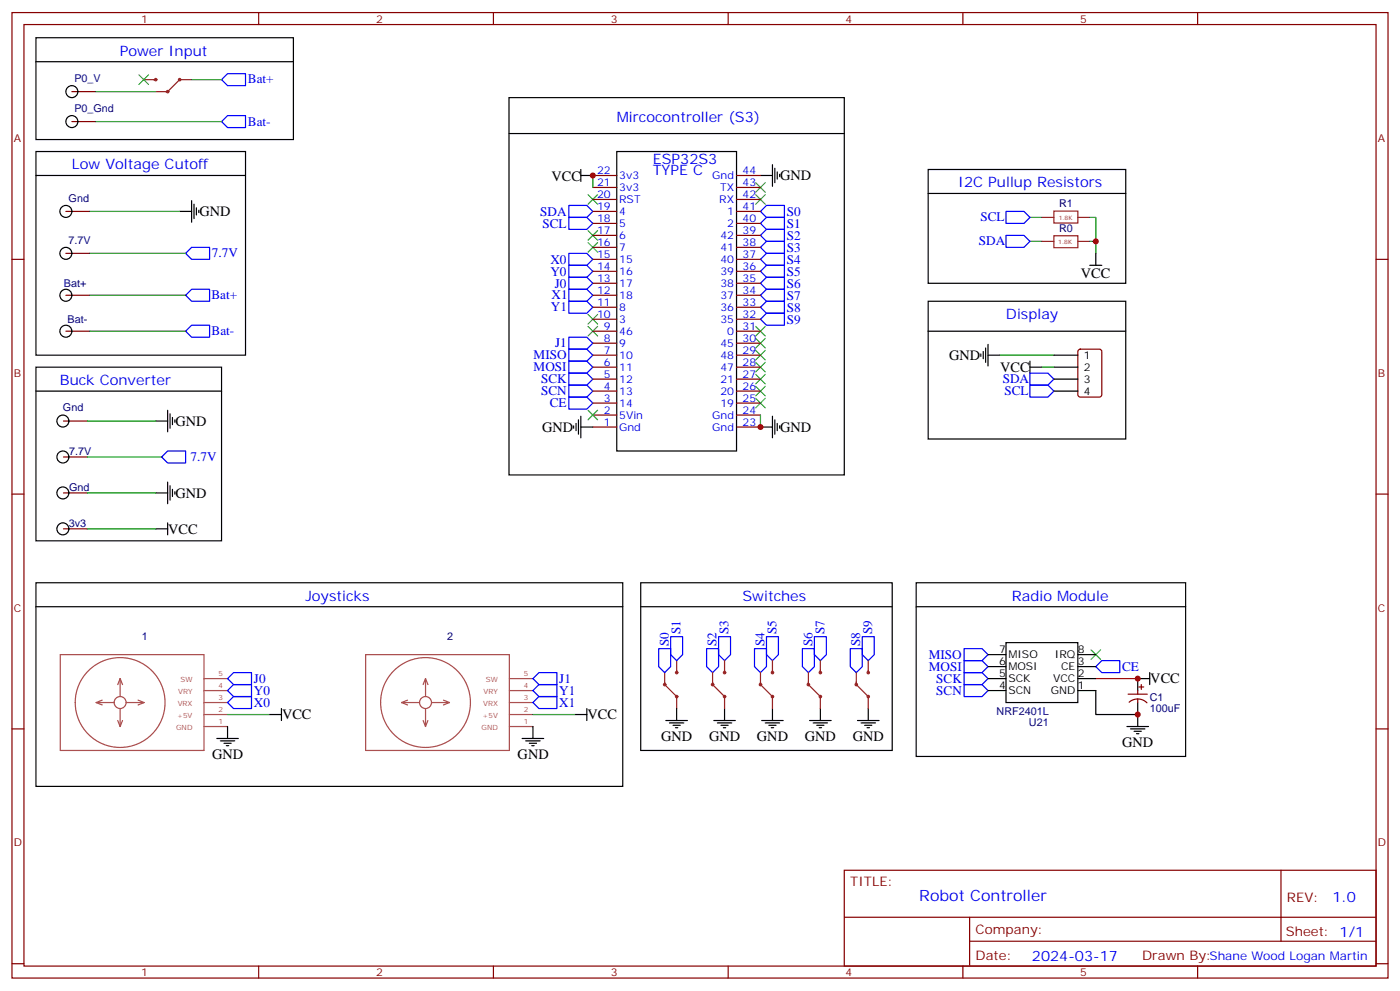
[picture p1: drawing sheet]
<svg xmlns="http://www.w3.org/2000/svg" width="412mm" height="292mm" viewBox="0 0 412 292" stroke-linecap="round" stroke-linejoin="round" font-family="sans-serif">
<g fill="none" stroke="#870000" stroke-width=".35">
<path d="M3.5 3.7h405.4v284.3h-405.4zM7.1 7.2h398.2v277.3h-398.2zM76.2 3.7v3.5M145.3 3.7v3.5M214.5 3.7v3.5M283.6 3.7v3.5M352.8 3.7v3.5M21.2 27h7M21.2 35.8h7M174.6 51.7h7.1M174.6 55.2h7.1M174.6 58.7h7.1"/>
<path d="M217 51.7h7M217 55.2h7M217 58.7h7M3.5 76.4h3.6M19.4 74.6h7.1M19.4 62.3h7.1M174.6 76.4h7.1M174.6 62.3h7.1M174.6 65.8h7.1M174.6 69.3h7.1M174.6 72.8h7.1M174.6 79.9h7.1"/>
<path d="M217 76.4h7M217 62.3h7M217 65.8h7M217 69.3h7M217 72.8h7M217 79.9h7M405.3 76.4h3.6M19.4 87h7.1M19.4 97.5h7.1M174.6 87h7.1M174.6 97.5h7.1M174.6 83.4h7.1"/>
<path d="M174.6 90.5h7.1M174.6 94h7.1M217 87h7M217 97.5h7M217 83.4h7M217 90.5h7M217 94h7M174.6 101.1h7.1M174.6 104.6h7.1M174.6 108.1h7.1M174.6 111.7h7.1M174.6 115.2h7.1"/>
<path d="M174.6 118.7h7.1M217 101.1h7M217 104.6h7M217 108.1h7M217 111.7h7M217 115.2h7M217 118.7h7M317.7 103l.5-.2h5.6l.7 .5 .1 12.9-.5 .7h-5.9l-.6-.4-.1-13zM18.7 134.6h7.1M18.7 124h7.1M174.6 122.2h7.1M174.6 125.8h7.1"/>
<path d="M217 122.2h7M217 125.8h7M3.5 145.5h3.6M18.7 145.2h7.1M18.7 155.8h7.1M405.3 145.5h3.6M3.5 214.7h3.6M332.3 204.4h5.7M332.6 206.8a3.8 3.8 0 0 1 5.2 .2M335.1 203.4v1M335.1 205.8v1.1M335.5 202.3h1.4"/>
<path d="M336.2 201.6v1.4M405.3 214.7h3.6M248.7 256.3h156.6v28.2h-156.6zM377.3 256.3v20.9M248.7 270.1h156.5M285.6 277.2h119.6M285.6 270.1v14.2M3.5 283.8h3.6M76.2 284.5v3.5M145.3 284.5v3.5M214.5 284.5v3.5M283.6 284.5v3.5"/>
<path d="M352.8 284.5v3.5M405.3 283.8h3.6"/>
</g>
<g fill="none" stroke="#3c3" stroke-width=".35">
<path d="M40.9 22l2.8 2.9M43.7 22l-2.8 2.9M173.2 57.3l2.8 2.8M176 57.3l-2.8 2.8M222.6 53.8l2.8 2.8M222.6 57.3l2.8 2.8M225.4 53.8l-2.8 2.8M225.4 57.3l-2.8 2.8M173.2 67.9l2.8 2.8M173.2 71.4l2.8 2.9M176 67.9l-2.8 2.8M176 71.4l-2.8 2.9"/>
<path d="M173.2 96.1l2.8 2.9M173.2 92.6l2.8 2.8M176 96.1l-2.8 2.9M176 92.6l-2.8 2.8M222.6 96.1l2.8 2.9M222.6 99.7l2.8 2.8M225.4 96.1l-2.8 2.9M225.4 99.7l-2.8 2.8M222.6 117.3l2.8 2.8M222.6 110.2l2.8 2.9M222.6 113.8l2.8 2.8M222.6 103.2l2.8 2.8"/>
<path d="M222.6 106.7l2.8 2.8M225.4 117.3l-2.8 2.8M225.4 110.2l-2.8 2.9M225.4 113.8l-2.8 2.8M225.4 103.2l-2.8 2.8M225.4 106.7l-2.8 2.8M173.2 120.8l2.8 2.8M176 120.8l-2.8 2.8M321.4 191.4l2.8 2.8M324.2 191.4l-2.8 2.8"/>
</g>
<g fill="none" stroke="#00f" stroke-width=".35">
<path d="M67 21.7h5.3v3.5h-5.3l-1.7-1.7zM67 34h5.3v3.6h-5.3l-1.7-1.8zM54.7 74.6l1.7-1.8h5.3v3.6h-5.3zM167.6 78.1h5.3l1.7 1.8-1.7 1.8h-5.3zM167.6 74.6h5.3l1.7 1.8-1.7 1.7h-5.3zM167.6 64h5.3l1.7 1.8-1.7 1.8h-5.3zM167.6 60.5h5.3l1.7 1.8-1.7 1.7h-5.3zM224 62.3l1.8-1.8h5.3v3.5h-5.3zM224 65.8l1.8-1.8h5.3v3.6h-5.3zM224 72.8l1.8-1.7h5.3v3.5h-5.3zM224 79.9l1.8-1.8h5.3v3.6h-5.3zM225.8 67.6h5.3v3.5h-5.3l-1.8-1.8z"/>
<path d="M225.8 74.6h5.3v3.5h-5.3l-1.8-1.7zM296.3 69.3h5.3l1.8 1.8-1.8 1.7h-5.3zM296.3 62.3h5.3l1.8 1.7-1.8 1.8h-5.3zM54.7 87l1.7-1.8h5.3v3.5h-5.3zM56.4 95.8h5.3v3.5h-5.3l-1.7-1.8zM167.6 81.7h5.3l1.7 1.7-1.7 1.8h-5.3zM167.6 85.2h5.3l1.7 1.8-1.7 1.7h-5.3zM167.6 88.7h5.3l1.7 1.8-1.7 1.8h-5.3zM167.6 99.3h5.3l1.7 1.8-1.7 1.7h-5.3zM224 87l1.8-1.8h5.3v3.5h-5.3zM224 94l1.8-1.7h5.3v3.5h-5.3zM225.8 81.7h5.3v3.5h-5.3l-1.8-1.8z"/>
<path d="M225.8 88.7h5.3v3.6h-5.3l-1.8-1.8zM167.6 116.9h5.3l1.7 1.8-1.7 1.8h-5.3zM167.6 113.4h5.3l1.7 1.8-1.7 1.7h-5.3zM167.6 109.9h5.3l1.7 1.8-1.7 1.7h-5.3zM167.6 106.4h5.3l1.7 1.7-1.7 1.8h-5.3zM167.6 102.8h5.3l1.7 1.8-1.7 1.8h-5.3zM303.4 109.9h5.3l1.7 1.8-1.7 1.7h-5.3zM303.4 113.4h5.3l1.7 1.8-1.7 1.7h-5.3zM47.6 134.6l1.8-1.8h5.3v3.5h-5.3zM67 199.8l1.8-1.7h5.3v3.5h-5.3zM157 199.8l1.7-1.7h5.3v3.5h-5.3zM194 191h3.6v5.3l-1.8 1.8-1.8-1.8z"/>
<path d="M197.6 187.5h3.5v5.3l-1.8 1.8-1.7-1.8zM208.1 191h3.6v5.3l-1.8 1.8-1.8-1.8zM211.7 187.5h3.5v5.3l-1.8 1.8-1.7-1.8zM222.2 191h3.6v5.3l-1.8 1.8-1.8-1.8zM225.8 187.5h3.5v5.3l-1.8 1.8-1.7-1.8zM236.4 191h3.5v5.3l-1.8 1.8-1.7-1.8zM239.9 187.5h3.5v5.3l-1.7 1.8-1.8-1.8zM250.5 191h3.5v5.3l-1.8 1.8-1.7-1.8zM254 187.5h3.5v5.3l-1.7 1.8-1.8-1.8zM284 198.1h5.3l1.7 1.7-1.7 1.8h-5.3zM284 194.6h5.3l1.7 1.7-1.7 1.8h-5.3zM284 191h5.3l1.7 1.8-1.7 1.8h-5.3z"/>
<path d="M322.8 196.3l1.8-1.7h5.2v3.5h-5.2zM67 203.4l1.8-1.8h5.3v3.5h-5.3zM68.8 205.1h5.3v3.6h-5.3l-1.8-1.8zM157 206.9l1.7-1.8h5.3v3.6h-5.3zM158.7 201.6h5.3v3.5h-5.3l-1.7-1.7zM284 201.6h5.3l1.7 1.8-1.7 1.7h-5.3z"/>
</g>
<g fill="none" stroke="#000" stroke-width=".35">
<path d="M10.6 11.1h75.8v30h-75.8zM10.6 18.2h75.8M149.9 28.8h98.8v111.1h-98.8zM149.9 39.3h98.8M10.6 44.6h61.7v60h-61.7zM10.6 51.7h61.7M56.4 59.1v6.3M171.1 51.7h3.5M171.1 49.9v3.5M181.7 44.6h35.3v88.2h-35.3zM224 51.7h3.5M227.5 48.5v6.4"/>
<path d="M228.2 49.6v4.2M229 50.6v2.1M229.7 51.3v.7M273.4 49.9h58.2v33.5h-58.2zM273.4 57h58.2M52.9 62.3h3.5M57.1 60.1v4.3M57.9 61.2v2.1M58.6 61.9v.7M321 78.1h3.6M322.8 74.6v3.5M273.4 88.7h58.2v40.6h-58.2z"/>
<path d="M273.4 97.5h58.2M10.6 108.1h54.7v51.2h-54.7zM10.6 115.2h54.7M288.9 104.2v.8M289.6 103.5v2.2M290.3 102.5v4.2M291 104.6h3.6M291 101.4v6.4M303.4 108.1h3.5M303.4 106.4v3.5M310.4 115.2h7.1M310.4 104.6h7.1"/>
<path d="M310.4 108.1h7.1M310.4 111.7h7.1M45.9 124h3.5M49.4 120.8v6.4M50.1 121.9v4.2M50.8 122.9v2.2M51.5 123.6v.8M169 125.4v.7M169.7 124.7v2.1M170.4 123.6v4.3M171.1 122.6v6.3M171.1 125.8h3.5"/>
<path d="M224 125.8h3.5M227.5 122.6v6.3M228.2 123.6v4.3M229 124.7v2.1M229.7 125.4v.7M45.9 155.8h3.5M45.9 145.2h3.5M49.4 142v6.3M49.4 154v3.5M50.1 143.1v4.2M50.8 144.1v2.1M51.5 144.8v.7"/>
<path d="M10.6 171.6h172.8v60h-172.8zM10.6 178.7h172.8M188.7 171.6h74.1v49.4h-74.1zM188.7 178.7h74.1M269.9 171.6h79.3v51.2h-79.3zM269.9 178.7h79.3M291 199.8h5.3M291 192.8h5.3M291 196.3h5.3M296.3 189.3h21.2v17.6h-21.2zM317.5 199.8h5.3M317.5 192.8h5.3"/>
<path d="M317.5 196.3h5.3M338.7 199.8h-3.6v3.6M338.7 198.1v3.5M63.9 217.5h6.3M64.9 218.2h4.2M66 218.9h2.1M66.7 219.6h.7M67 214v3.5M79.4 210.4h3.5M82.9 208.7v3.5M153.8 217.5h6.4M154.9 218.2h4.2"/>
<path d="M155.9 218.9h2.1M156.6 219.6h.7M157 214v3.5M169.3 210.4h3.6M172.9 208.7v3.5M196.1 212.2h6.4M197.2 212.9h4.2M198.3 213.6h2.1M199 214.3h.7M199.3 208.7v3.5M210.3 212.2h6.3M211.3 212.9h4.2"/>
<path d="M212.4 213.6h2.1M213.1 214.3h.7M213.4 208.7v3.5M224.4 212.2h6.3M225.4 212.9h4.3M226.5 213.6h2.1M227.2 214.3h.7M227.5 208.7v3.5M238.5 212.2h6.3M239.5 212.9h4.3M240.6 213.6h2.1M241.3 214.3h.7"/>
<path d="M241.7 208.7v3.5M252.6 212.2h6.3M253.6 212.9h4.3M254.7 213.6h2.1M255.4 214.3h.7M255.8 208.7v3.5M291 203.4h5.3M317.5 203.4h5.3v7h12.3M332 214h6.3M333 214.7h4.3M334.1 215.4h2.1M334.8 216.1h.7"/>
<path d="M335.1 206.9v7.1"/>
<circle cx="21.2" cy="35.8" r="1.76"/>
<circle cx="21.2" cy="27" r="1.76"/>
<circle cx="19.4" cy="74.6" r="1.76"/>
<circle cx="19.4" cy="62.3" r="1.76"/>
<circle cx="19.4" cy="97.5" r="1.76"/>
<circle cx="19.4" cy="87" r="1.76"/>
<circle cx="18.5" cy="124" r="1.76"/>
<circle cx="18.5" cy="134.6" r="1.76"/>
<circle cx="18.5" cy="145.2" r="1.76"/>
<circle cx="18.5" cy="155.8" r="1.76"/>
</g>
<path d="M322.8 199.8h12.3" fill="none" stroke="#f00" stroke-width=".35"/>
<g fill="none" stroke="#8c2424" stroke-width=".35">
<path d="M42.3 23.5h3.6M56.4 23.5h-3.5l-3.5 3.5h-3.5M306.9 71.1h3.5M306.9 64h3.5M310.4 69.4h7.1v3.6h-7.1zM310.4 62.2h7.1v3.5h-7.1zM317.5 71.1h3.5M317.5 64h3.5M195.8 198.1v3.5l3.5 3.5v3.6M199.3 194.6v3.5M209.9 198.1v3.5l3.5 3.5v3.6M213.4 194.6v3.5"/>
<path d="M224 198.1v3.5l3.5 3.5v3.6M227.5 194.6v3.5M238.1 198.1v3.5l3.6 3.5v3.6M241.7 194.6v3.5M252.2 198.1v3.5l3.6 3.5v3.6M255.8 194.6v3.5"/>
<circle cx="45.9" cy="23.5" r=".35"/>
<circle cx="49.4" cy="27" r=".35"/>
<circle cx="52.9" cy="23.5" r=".35"/>
<circle cx="199.3" cy="198.1" r=".35"/>
<circle cx="213.4" cy="198.1" r=".35"/>
<circle cx="227.5" cy="198.1" r=".35"/>
<circle cx="241.7" cy="198.1" r=".35"/>
<circle cx="255.8" cy="198.1" r=".35"/>
<circle cx="195.8" cy="201.6" r=".35"/>
<circle cx="199.3" cy="205.1" r=".35"/>
<circle cx="209.9" cy="201.6" r=".35"/>
<circle cx="213.4" cy="205.1" r=".35"/>
<circle cx="224" cy="201.6" r=".35"/>
<circle cx="227.5" cy="205.1" r=".35"/>
<circle cx="238.1" cy="201.6" r=".35"/>
<circle cx="241.7" cy="205.1" r=".35"/>
<circle cx="252.2" cy="201.6" r=".35"/>
<circle cx="255.8" cy="205.1" r=".35"/>
</g>
<g fill="none" stroke="#008700" stroke-width=".35">
<path d="M28.2 27h17.7M28.2 35.8h37.1M56.4 23.5h8.9M174.6 51.7v3.5M26.5 62.3h26.4M26.5 74.6h28.2M303.4 71.1h3.5M303.4 64h3.5M321 64h1.8v10.6M321 71.1h1.8M26.5 97.5h28.2M26.5 87h28.2"/>
<path d="M294.6 104.6h15.8M306.9 108.1h3.5M25.8 134.6h21.8M25.8 124h20.1M224 122.2v3.6M25.8 145.2h20.1M25.8 155.8h20.1M67 210.4h12.4M157 210.4h12.3"/>
</g>
<g fill="none" stroke="#a64a4a" stroke-width=".35">
<path d="M17.7 192.8h42.4v28.2h-42.4zM35.4 199.8v5.3M35.4 199.8l-.7 1.8M35.4 199.8l.7 1.8M60.1 199.8h6.9M107.7 192.8h42.3v28.2h-42.3zM125.3 199.8v5.3M125.3 199.8l-.7 1.8M125.3 199.8l.8 1.8M150 199.8h7M22.2 206.9a13.2 13.2 0 0 1 19.4-11.7 13.2 13.2 0 0 1 1.2 22.6 13.2 13.2 0 0 1-20.6-9.5v-1.4M28.3 206.9l1.8 .7"/>
<path d="M30.1 206.2l-1.8 .7M33.6 206.9a1.76 1.76 0 0 1 2.5-1.6 1.76 1.76 0 0 1 .4 2.9 1.76 1.76 0 0 1-2.8-.8l-.1-.5h-5.3M34.7 212.2l.7 1.8M35.4 208.7v5.3M36.1 212.2l-.7 1.8M37.2 206.9h5.2M40.7 206.2l1.7 .7M42.4 206.9l-1.7 .7M60.1 214h6.9M60.1 210.4h6.9M60.1 206.9h6.9M60.1 203.4h6.9"/>
<path d="M112.1 206.9a13.2 13.2 0 0 1 19.4-11.7 13.2 13.2 0 0 1 1.3 22.6 13.2 13.2 0 0 1-20.6-9.5l-.1-1.4M118.3 206.9l1.8 .7M120.1 206.2l-1.8 .7M123.6 206.9a1.76 1.76 0 0 1 2.5-1.6 1.76 1.76 0 0 1 .4 2.9 1.76 1.76 0 0 1-2.9-.8v-.5h-5.3M124.6 212.2l.7 1.8M125.3 208.7v5.3M126.1 212.2l-.8 1.8M127.1 206.9h5.3M130.6 206.2l1.8 .7M132.4 206.9l-1.8 .7M150 214h7M150 210.4h7"/>
<path d="M150 206.9h7M150 203.4h7"/>
</g>
<g fill="#c00">
<circle cx="335.1" cy="199.8" r=".88"/>
<circle cx="335.1" cy="210.4" r=".88"/>
<circle cx="322.8" cy="71.1" r=".88"/>
<circle cx="174.6" cy="51.7" r=".88"/>
<circle cx="224" cy="125.8" r=".88"/>
</g>
<text font-size="4.6" fill="#00f" x="270.8" y="265.3">Robot Controller</text>
<g font-size="4.2" fill="#00f">
<text x="35.3" y="16.4">Power Input</text>
<text x="181.7" y="35.8">Mircocontroller (S3)</text>
<text x="21.2" y="49.9">Low Voltage Cutoff</text>
<text x="192.3" y="48.2">ESP32S3</text>
<text x="192.3" y="51.7">TYPE C</text>
<text x="282.2" y="55.2">I2C Pullup Resistors</text>
<text x="296.3" y="94">Display</text>
<text x="17.6" y="113.4">Buck Converter</text>
<text x="90" y="176.9">Joysticks</text>
<text x="218.7" y="176.9">Switches</text>
<text x="298.1" y="176.9">Radio Module</text>
<text x="392.5" y="265.6">1.0</text>
<text x="304" y="282.9">2024-03-17</text>
</g>
<g font-size="4.2">
<text x="162.5" y="53.2">VCC</text>
<text x="229.8" y="53.1">GND</text>
<text x="58.7" y="63.7">GND</text>
<text x="318.4" y="82">VCC</text>
<text x="279.6" y="106">GND</text>
<text x="294.6" y="109.4">VCC</text>
<text x="51.7" y="125.4">GND</text>
<text x="159.7" y="127.2">GND</text>
<text x="229.8" y="127.2">GND</text>
<text x="51.7" y="146.6">GND</text>
<text x="49.6" y="157.1">VCC</text>
<text x="338.8" y="201.2">VCC</text>
<text x="83.1" y="211.8">VCC</text>
<text x="173" y="211.7">VCC</text>
<text x="194.7" y="218.3">GND</text>
<text x="208.9" y="218.3">GND</text>
<text x="223" y="218.3">GND</text>
<text x="237.1" y="218.3">GND</text>
<text x="251.2" y="218.3">GND</text>
<text x="330.6" y="220.1">GND</text>
<text x="62.5" y="223.6">GND</text>
<text x="152.5" y="223.5">GND</text>
</g>
<g font-size="3.9" fill="#00f">
<text x="73" y="24.5">Bat+</text>
<text x="73" y="37">Bat-</text>
<text x="159.1" y="63.5">SDA</text>
<text x="231.8" y="63.6">S0</text>
<text x="288.8" y="65.2">SCL</text>
<text x="159.8" y="67.1">SCL</text>
<text x="231.8" y="67.1">S1</text>
<text x="231.8" y="70.6">S2</text>
<text x="62.4" y="75.8">7.7V</text>
<text x="162.1" y="77.7">X0</text>
<text x="231.8" y="74.2">S3</text>
<text x="231.8" y="77.7">S4</text>
<text x="288.3" y="72.3">SDA</text>
<text x="162.1" y="81.2">Y0</text>
<text x="231.8" y="81.2">S5</text>
<text x="62.3" y="88.1">Bat+</text>
<text x="162.5" y="88.1">X1</text>
<text x="163.4" y="84.8">J0</text>
<text x="231.8" y="84.7">S6</text>
<text x="231.8" y="88.3">S7</text>
<text x="162.3" y="91.6">Y1</text>
<text x="231.8" y="91.8">S8</text>
<text x="231.8" y="95.3">S9</text>
<text x="62.3" y="98.7">Bat-</text>
<text x="157.2" y="105.9">MISO</text>
<text x="163.5" y="102.2">J1</text>
<text x="157.2" y="109.4">MOSI</text>
<text x="159.4" y="112.9">SCK</text>
<text x="295.4" y="112.9">SDA</text>
<text x="159.4" y="116.4">SCN</text>
<text x="161.9" y="120">CE</text>
<text x="295.9" y="116.3">SCL</text>
<text x="56.1" y="135.9">7.7V</text>
<text x="197" y="190.3" transform="rotate(-90 197 190.3)">S0</text>
<text x="200.5" y="186.8" transform="rotate(-90 200.5 186.8)">S1</text>
<text x="211.1" y="190.3" transform="rotate(-90 211.1 190.3)">S2</text>
<text x="214.6" y="186.8" transform="rotate(-90 214.6 186.8)">S3</text>
<text x="225.2" y="190.3" transform="rotate(-90 225.2 190.3)">S4</text>
<text x="228.7" y="186.8" transform="rotate(-90 228.7 186.8)">S5</text>
<text x="239.3" y="190.3" transform="rotate(-90 239.3 190.3)">S6</text>
<text x="242.8" y="186.8" transform="rotate(-90 242.8 186.8)">S7</text>
<text x="253.4" y="190.3" transform="rotate(-90 253.4 190.3)">S8</text>
<text x="256.9" y="186.8" transform="rotate(-90 256.9 186.8)">S9</text>
<text x="273.6" y="197.6">MOSI</text>
<text x="273.6" y="194.1">MISO</text>
<text x="330.6" y="197.6">CE</text>
<text x="74.8" y="201">J0</text>
<text x="164.8" y="201">J1</text>
<text x="275.8" y="201.1">SCK</text>
<text x="74.8" y="204.6">Y0</text>
<text x="74.8" y="208.1">X0</text>
<text x="164.8" y="204.6">Y1</text>
<text x="164.8" y="208.1">X1</text>
<text x="275.8" y="204.6">SCN</text>
</g>
<g font-size="3.9" fill="#800">
<text x="250.5" y="260.9">TITLE:</text>
<text x="379.1" y="265.6">REV:</text>
<text x="287.4" y="275.1">Company:</text>
<text x="378.7" y="275.7">Sheet: 1/1</text>
<text x="287.4" y="282.8">Date:</text>
<text x="336.4" y="282.8">Drawn By:Shane Wood Logan Martin</text>
</g>
<g font-size="3.2" fill="#800">
<text x="41.6" y="6.7">1</text>
<text x="110.8" y="6.7">2</text>
<text x="179.9" y="6.7">3</text>
<text x="249.1" y="6.7">4</text>
<text x="318.2" y="6.7">5</text>
<text x="4.1" y="41.8">A</text>
<text x="405.9" y="41.8">A</text>
<text x="4.1" y="110.9">B</text>
<text x="405.9" y="110.9">B</text>
<text x="4.1" y="180.1">C</text>
<text x="405.9" y="180.1">C</text>
<text x="4.1" y="249.2">D</text>
<text x="405.9" y="249.2">D</text>
<text x="41.6" y="287.5">1</text>
<text x="110.8" y="287.5">2</text>
<text x="179.9" y="287.5">3</text>
<text x="249.1" y="287.5">4</text>
<text x="318.2" y="287.5">5</text>
</g>
<g font-size="3.2" fill="#000080">
<text x="21.9" y="24.2">P0_V</text>
<text x="21.9" y="33">P0_Gnd</text>
<text x="20.2" y="59.4">Gnd</text>
<text x="312" y="61.1">R1</text>
<text x="20.2" y="71.8">7.7V</text>
<text x="312" y="68.4">R0</text>
<text x="18.8" y="84.6">Bat+</text>
<text x="19.9" y="95.1">Bat-</text>
<text x="18.6" y="121.2">Gnd</text>
<text x="20.4" y="133.9">7.7V</text>
<text x="20.4" y="144.5">Gnd</text>
<text x="20.3" y="155.1">3v3</text>
<text x="41.7" y="188.6">1</text>
<text x="131.7" y="188.6">2</text>
<text x="338.7" y="209.5">100uF</text>
<text x="338.7" y="206.4">C1</text>
<text x="293.6" y="210.5">NRF2401L</text>
<text x="303.1" y="213.7">U21</text>
</g>
<g font-size="3.2" fill="#00f">
<text x="175.9" y="51.3">22</text>
<text x="182.4" y="52.7">3v3</text>
<text x="209.8" y="52.7">Gnd</text>
<text x="218.7" y="51.3">44</text>
<text x="175.9" y="54.9">21</text>
<text x="175.9" y="58.4">20</text>
<text x="182.4" y="56.3">3v3</text>
<text x="182.4" y="59.8">RST</text>
<text x="211.9" y="59.8">RX</text>
<text x="212.1" y="56.3">TX</text>
<text x="218.7" y="54.9">43</text>
<text x="218.7" y="58.4">42</text>
<text x="175.9" y="61.9">19</text>
<text x="175.9" y="65.4">18</text>
<text x="182.4" y="63.3">4</text>
<text x="214.2" y="63.3">1</text>
<text x="218.7" y="61.9">41</text>
<text x="218.7" y="65.4">40</text>
<text x="175.9" y="69">17</text>
<text x="182.4" y="66.9">5</text>
<text x="182.4" y="70.4">6</text>
<text x="212.2" y="70.4">42</text>
<text x="214.2" y="66.9">2</text>
<text x="218.7" y="69">39</text>
<text x="175.9" y="72.5">16</text>
<text x="175.9" y="76">15</text>
<text x="182.4" y="73.9">7</text>
<text x="182.4" y="77.4">15</text>
<text x="212.2" y="73.9">41</text>
<text x="212.2" y="77.4">40</text>
<text x="218.7" y="72.5">38</text>
<text x="218.7" y="76">37</text>
<text x="175.9" y="79.6">14</text>
<text x="175.9" y="83.1">13</text>
<text x="182.4" y="81">16</text>
<text x="212.2" y="81">39</text>
<text x="218.7" y="79.6">36</text>
<text x="218.7" y="83.1">35</text>
<text x="175.9" y="86.6">12</text>
<text x="182.4" y="84.5">17</text>
<text x="182.4" y="88">18</text>
<text x="212.2" y="84.5">38</text>
<text x="212.2" y="88">37</text>
<text x="218.7" y="86.6">34</text>
<text x="175.9" y="90.1">11</text>
<text x="175.9" y="93.7">10</text>
<text x="182.4" y="91.5">8</text>
<text x="182.4" y="95.1">3</text>
<text x="212.2" y="91.5">36</text>
<text x="212.2" y="95.1">35</text>
<text x="218.7" y="90.1">33</text>
<text x="218.7" y="93.7">32</text>
<text x="177.9" y="97.2">9</text>
<text x="177.9" y="100.7">8</text>
<text x="182.4" y="98.6">46</text>
<text x="214.2" y="98.6">0</text>
<text x="218.7" y="97.2">31</text>
<text x="218.7" y="100.7">30</text>
<text x="177.9" y="104.2">7</text>
<text x="177.9" y="107.8">6</text>
<text x="182.4" y="102.1">9</text>
<text x="182.4" y="105.7">10</text>
<text x="212.2" y="102.1">45</text>
<text x="212.2" y="105.7">48</text>
<text x="218.7" y="104.2">29</text>
<text x="218.7" y="107.8">28</text>
<text x="177.9" y="111.3">5</text>
<text x="182.4" y="109.2">11</text>
<text x="182.4" y="112.7">12</text>
<text x="212.2" y="109.2">47</text>
<text x="212.2" y="112.7">21</text>
<text x="218.7" y="111.3">27</text>
<text x="177.9" y="114.8">4</text>
<text x="177.9" y="118.4">3</text>
<text x="182.4" y="116.2">13</text>
<text x="182.4" y="119.8">14</text>
<text x="212.2" y="116.2">20</text>
<text x="212.2" y="119.8">19</text>
<text x="218.7" y="114.8">26</text>
<text x="218.7" y="118.4">25</text>
<text x="177.9" y="121.9">2</text>
<text x="177.9" y="125.4">1</text>
<text x="182.4" y="123.3">5Vin</text>
<text x="209.8" y="123.3">Gnd</text>
<text x="218.7" y="121.9">24</text>
<text x="218.7" y="125.4">23</text>
<text x="182.4" y="126.8">Gnd</text>
<text x="209.8" y="126.8">Gnd</text>
</g>
<g font-size="3.2">
<text x="319.3" y="105.7">1</text>
<text x="319.3" y="109.2">2</text>
<text x="319.3" y="112.7">3</text>
<text x="319.3" y="116.2">4</text>
<text x="294.3" y="192.4">7</text>
<text x="294.3" y="196">6</text>
<text x="297" y="193.9">MISO</text>
<text x="297" y="197.4">MOSI</text>
<text x="310.8" y="193.9">IRQ</text>
<text x="312.6" y="197.4">CE</text>
<text x="317.5" y="196">3</text>
<text x="317.5" y="192.4">8</text>
<text x="294.3" y="199.5">5</text>
<text x="294.3" y="203">4</text>
<text x="297" y="200.9">SCK</text>
<text x="310.2" y="200.9">VCC</text>
<text x="317.5" y="203">1</text>
<text x="317.5" y="199.5">2</text>
<text x="297" y="204.4">SCN</text>
<text x="309.5" y="204.4">GND</text>
</g>
<g font-size="2.1" fill="#a54b4b">
<text x="53.2" y="200.9">SW</text>
<text x="64.4" y="202.7">4</text>
<text x="64.4" y="199.2">5</text>
<text x="143.1" y="200.9">SW</text>
<text x="154.3" y="202.7">4</text>
<text x="154.3" y="199.2">5</text>
<text x="52.4" y="207.9">VRX</text>
<text x="52.5" y="204.4">VRY</text>
<text x="64.4" y="209.7">2</text>
<text x="64.4" y="206.2">3</text>
<text x="142.3" y="207.9">VRX</text>
<text x="142.5" y="204.4">VRY</text>
<text x="154.3" y="209.7">2</text>
<text x="154.3" y="206.2">3</text>
<text x="51.9" y="215">GND</text>
<text x="52.2" y="211.5">+5V</text>
<text x="64.4" y="213.3">1</text>
<text x="141.8" y="215">GND</text>
<text x="142.2" y="211.5">+5V</text>
<text x="154.3" y="213.3">1</text>
</g>
<g font-size="1.8" fill="#8d2323">
<text x="311.9" y="64.8">1.8K</text>
<text x="311.7" y="71.9">1.8K</text>
</g>
</svg>
